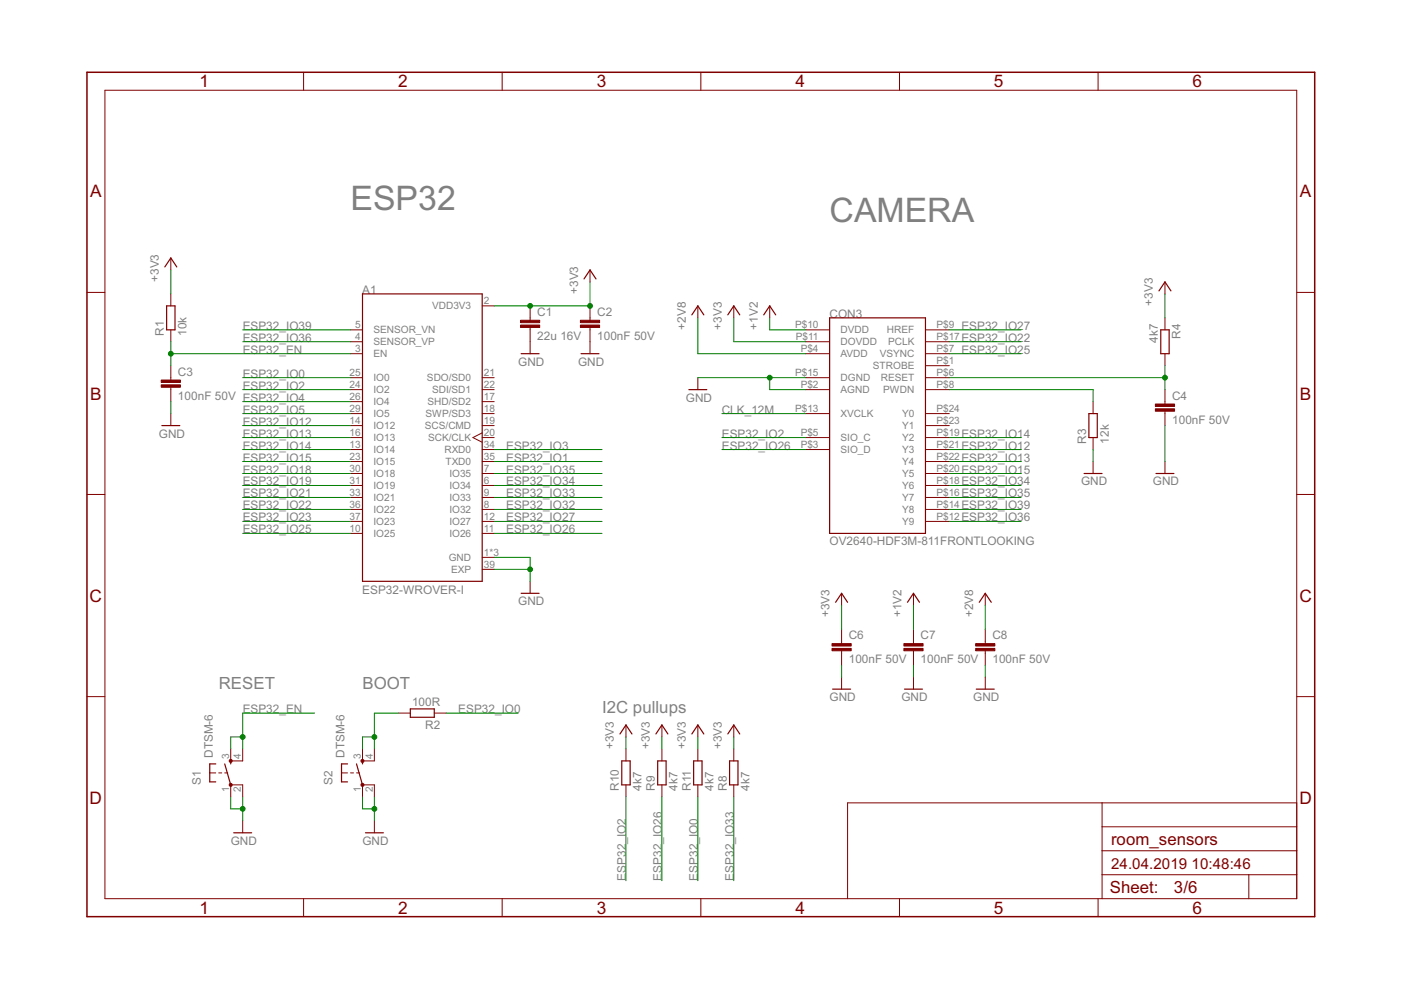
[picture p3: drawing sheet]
<svg xmlns="http://www.w3.org/2000/svg" width="297mm" height="210mm" viewBox="0 0 297 210" stroke-linecap="round" stroke-linejoin="round" font-family="sans-serif">
<g fill="none" stroke="#800000" stroke-width=".21">
<path d="M22.2 19.1h252.7v171.4h-252.7zM64.4 15.3v3.8M106.5 15.3v3.8M148.6 15.3v3.8M190.7 15.3v3.8M232.8 15.3v3.8M36.2 54.7v2.5M125.1 57.2v2.6M247 59.8v2.5M18.4 62h3.8M36.2 62.3v2.6M36.2 69.9v2.6"/>
<path d="M36.2 77.5v3.1M74.3 75h2.6M74.3 72.5h2.6M74.3 69.9h2.6M102.2 64.9h2.6M112.4 64.9v3M112.4 69.4v5.6M125.1 64.9v3M125.1 69.4v5.6M148 64.9v2.5M155.6 64.9v2.5M163.2 64.9v2.5"/>
<path d="M170.8 75h5.1M170.8 72.5h5.1M170.8 69.9h5.1M196.2 75h5.1M196.2 72.5h5.1M196.2 69.9h5.1M196.2 77.5h5.1M247 67.4v2.5M247 75v2.5M274.9 62h3.8M36.2 82.1v3.1M36.2 87.7v2.5"/>
<path d="M74.3 85.2h2.6M74.3 87.7h2.6M74.3 90.2h2.6M74.3 92.8h2.6M74.3 80.1h2.6M74.3 82.6h2.6M74.3 95.3h2.6M74.3 97.9h2.6M102.2 85.2h2.6M102.2 87.7h2.6M102.2 90.2h2.6M102.2 91.8l-1.9 1 1.9 1"/>
<path d="M102.2 92.8h2.6M102.2 80.1h2.6M102.2 82.6h2.6M102.2 95.3h2.6M102.2 97.9h2.6M148 80.1v2.5M170.8 87.7h5.1M170.8 92.8h5.1M170.8 80.1h5.1M170.8 82.6h5.1M170.8 95.3h5.1M196.2 87.7h5.1"/>
<path d="M196.2 90.2h5.1M196.2 92.8h5.1M196.2 80.1h5.1M196.2 82.6h5.1M196.2 95.3h5.1M196.2 97.9h5.1M231.8 85.2v2.5M231.8 92.8v2.5M231.8 97.9v2.5M247 82.6v3.1M247 87.2v3M247 97.9v2.5"/>
<path d="M18.4 104.8h3.8M74.3 100.4h2.6M74.3 102.9h2.6M74.3 105.5h2.6M74.3 108h2.6M74.3 110.6h2.6M74.3 113.1h2.6M102.2 118.2h2.6M102.2 100.4h2.6M102.2 102.9h2.6M102.2 105.5h2.6M102.2 108h2.6"/>
<path d="M102.2 110.6h2.6M102.2 113.1h2.6M196.2 100.4h5.1M196.2 102.9h5.1M196.2 105.5h5.1M196.2 108h5.1M196.2 110.6h5.1M274.9 104.8h3.8M102.2 120.7h2.6M112.4 123.3v2.5M178.4 125.8v2.5M178.4 133.4v3.1"/>
<path d="M178.4 138v3M193.7 125.8v2.5M193.7 133.4v3.1M193.7 138v3M208.9 125.8v2.5M208.9 133.4v3.1M208.9 138v3M18.4 147.7h3.8M48.9 158.8v2.5h2.6v-2.5M76.9 158.8v2.5h2.5v-2.5M84.5 151.2h2.5M92.1 151.2h2.5"/>
<path d="M132.7 153.7v2.6M132.7 158.8v2.5M140.3 153.7v2.6M140.3 158.8v2.5M148 153.7v2.6M148 158.8v2.5M155.6 153.7v2.6M155.6 158.8v2.5M178.4 143.6v2.5M193.7 143.6v2.5M208.9 143.6v2.5M274.9 147.7h3.8"/>
<path d="M44.5 163.9h1.2M46.4 163.9h.6M47.6 163.9h.7M48.9 169v-2.6h2.6v2.6M51.5 174v2.6M72.4 163.9h1.3M74.3 163.9h.7M75.6 163.9h.6M76.9 169v-2.6h2.5v2.6M79.4 174v2.6M132.7 166.4v2.6M140.3 166.4v2.6"/>
<path d="M148 166.4v2.6M155.6 166.4v2.6M233.7 170.2v20.3M233.7 175.3h41.2M274.9 170.2h-95.2v20.3M64.4 190.5v3.9M106.5 190.5v3.9M148.6 190.5v3.9M190.7 190.5v3.9M232.8 190.5v3.9M233.7 185.5h41.2M233.7 180.4h41.2"/>
<path d="M264.8 185.5v5"/>
</g>
<path d="M18.4 15.3h260.3v179.1h-260.3z" fill="none" stroke="#800000" stroke-width=".32"/>
<g fill="none" stroke="#800000" stroke-width=".25">
<path d="M34.9 56.6l1.3-1.9 1.3 1.9M123.8 59.1l1.3-1.9 1.3 1.9M35.3 64.9h1.8v5h-1.8zM76.9 62.3h25.3v61h-25.3zM110.5 75h3.8M123.2 75h3.8M146.7 66.8l1.3-1.9 1.2 1.9M154.3 66.8l1.3-1.9 1.2 1.9M161.9 66.8l1.3-1.9 1.3 1.9M175.9 67.4h20.3v45.7h-20.3zM245.7 61.7l1.3-1.9 1.3 1.9M246.1 69.9h1.8v5.1h-1.8z"/>
<path d="M34.3 90.2h3.8M146 82.6h3.9M230.9 87.7h1.7v5.1h-1.7zM229.8 100.4h3.9M245.1 100.4h3.8M110.5 125.8h3.8M177.2 127.7l1.2-1.9 1.3 1.9M192.4 127.7l1.3-1.9 1.2 1.9M207.6 127.7l1.3-1.9 1.3 1.9M87 150.3h5.1v1.8h-5.1zM131.4 155.6l1.3-1.9 1.3 1.9M139.1 155.6l1.2-1.9 1.3 1.9"/>
<path d="M146.7 155.6l1.3-1.9 1.2 1.9M154.3 155.6l1.3-1.9 1.2 1.9M176.5 146.1h3.8M191.8 146.1h3.8M207 146.1h3.8M45.7 162h-1.2v3.8h1.2M47.6 162l1.3 4.4M48.9 161.3v.7M49.6 176.6h3.8M73.7 162h-1.3v3.8h1.3M75.6 162l1.3 4.4M76.9 161.3v.7"/>
<path d="M77.5 176.6h3.8M131.8 161.3h1.8v5.1h-1.8zM139.4 161.3h1.8v5.1h-1.8zM147.1 161.3h1.7v5.1h-1.7zM154.7 161.3h1.8v5.1h-1.8z"/>
</g>
<g fill="#800000" stroke="#800000" stroke-width=".21">
<path d="M110.4 68.9h4v.5h-4z"/>
<path d="M110.4 67.9h4v.5h-4z"/>
<path d="M123.1 68.9h4v.5h-4z"/>
<path d="M123.1 67.9h4v.5h-4z"/>
<path d="M34.2 81.6h4v.5h-4z"/>
<path d="M34.2 80.6h4v.5h-4z"/>
<path d="M176.4 137.5h4.1v.5h-4.1z"/>
<path d="M176.4 136.5h4.1v.5h-4.1z"/>
<path d="M191.6 137.5h4.1v.5h-4.1z"/>
<path d="M191.6 136.5h4.1v.5h-4.1z"/>
<path d="M206.9 137.5h4v.5h-4z"/>
<path d="M206.9 136.5h4v.5h-4z"/>
<path d="M245 86.7h4v.5h-4z"/>
<path d="M245 85.7h4v.5h-4z"/>
</g>
<g fill="#800000" stroke="#800000" stroke-width=".21">
<path d="M76.6 166.2h.5v.4h-.5z" fill-rule="evenodd"/>
<path d="M76.6 161.1h.5v.5h-.5z" fill-rule="evenodd"/>
<circle cx="48.9" cy="166.4" r=".33"/>
<circle cx="48.9" cy="161.3" r=".33"/>
</g>
<g fill="none" stroke="#008000" stroke-width=".21">
<path d="M36.2 57.2v5.1M125.1 59.8v5.1h-20.3M36.2 72.5v5M36.2 75h38.1M51.5 72.5h22.8M51.5 69.9h22.8M148 67.4v7.6h22.8M155.6 67.4v5.1h15.2M163.2 67.4v2.5h7.6M201.3 72.5h15.2M201.3 75h15.2M201.3 69.9h15.2"/>
<path d="M247 62.3v5.1M247 77.5v5.1M36.2 85.2v2.5M51.5 80.1h22.8M51.5 82.6h22.8M51.5 92.8h22.8M51.5 85.2h22.8M51.5 87.7h22.8M51.5 90.2h22.8M51.5 95.3h22.8M51.5 97.9h22.8M104.8 95.3h22.8"/>
<path d="M104.8 97.9h22.8M148 80.1h22.8M153 92.8h17.8M153 87.7h17.8M153 95.3h17.8M163.2 80.1v2.5h7.6M201.3 82.6h30.5v2.6M201.3 80.1h45.7M201.3 92.8h15.2M201.3 95.3h15.2M201.3 97.9h15.2M231.8 95.3v2.6"/>
<path d="M247 90.2v7.7M51.5 100.4h22.8M51.5 102.9h22.8M51.5 105.5h22.8M51.5 108h22.8M51.5 110.6h22.8M51.5 113.1h22.8M104.8 118.2h7.6v5.1M104.8 100.4h22.8M104.8 102.9h22.8M104.8 105.5h22.8M104.8 108h22.8"/>
<path d="M104.8 110.6h22.8M104.8 113.1h22.8M201.3 100.4h15.2M201.3 102.9h15.2M201.3 105.5h15.2M201.3 108h15.2M201.3 110.6h15.2M104.8 120.7h7.6M178.4 128.3v5.1M193.7 128.3v5.1M208.9 128.3v5.1M51.5 156.3h-2.6v2.5"/>
<path d="M66.7 151.2h-15.2v7.6M79.4 156.3h-2.5v2.5M84.5 151.2h-5.1v7.6M94.6 151.2h15.3M132.7 156.3v2.5M140.3 156.3v2.5M148 156.3v2.5M155.6 156.3v2.5M178.4 141v2.6M193.7 141v2.6M208.9 141v2.6M48.9 169v2.5h2.6"/>
<path d="M51.5 169v5M76.9 169v2.5h2.5M79.4 169v5M132.7 169v17.7M140.3 169v17.7M148 169v17.7M155.6 169v17.7"/>
</g>
<g fill="#008000" stroke="#008000" stroke-width=".21">
<circle cx="125.1" cy="64.9" r=".51"/>
<circle cx="112.4" cy="64.9" r=".51"/>
<circle cx="51.5" cy="171.5" r=".51"/>
<circle cx="79.4" cy="171.5" r=".51"/>
<circle cx="112.4" cy="120.7" r=".51"/>
<circle cx="163.2" cy="80.1" r=".51"/>
<circle cx="36.2" cy="75" r=".51"/>
<circle cx="51.5" cy="156.3" r=".51"/>
<circle cx="79.4" cy="156.3" r=".51"/>
<circle cx="247" cy="80.1" r=".51"/>
</g>
<g font-size="8" fill="#808080">
<text x="74.3" y="44.5">ESP32</text>
<text x="175.9" y="47.1">CAMERA</text>
</g>
<g font-size="4.1" fill="#800000">
<text x="42.3" y="18.5">1</text>
<text x="84.4" y="18.5">2</text>
<text x="126.5" y="18.5">3</text>
<text x="168.6" y="18.5">4</text>
<text x="210.7" y="18.5">5</text>
<text x="252.9" y="18.5">6</text>
<text x="19.1" y="41.9">A</text>
<text x="275.6" y="41.9">A</text>
<text x="19.1" y="84.7">B</text>
<text x="275.6" y="84.7">B</text>
<text x="19" y="127.6">C</text>
<text x="275.5" y="127.6">C</text>
<text x="19" y="170.4">D</text>
<text x="275.5" y="170.4">D</text>
<text x="42.3" y="193.7">1</text>
<text x="84.4" y="193.7">2</text>
<text x="126.5" y="193.7">3</text>
<text x="168.6" y="193.7">4</text>
<text x="210.7" y="193.7">5</text>
<text x="252.9" y="193.7">6</text>
</g>
<g font-size="4" fill="#808080">
<text x="46.4" y="146.1">RESET</text>
<text x="76.8" y="146.1">BOOT</text>
<text x="127.6" y="151.2">I2C pullups</text>
</g>
<g font-size="4" fill="#800000">
<text x="235.6" y="179.1">room_sensors</text>
<text x="235.3" y="189.4">Sheet:</text>
<text x="248.9" y="189.3">3/6</text>
</g>
<g font-size="3.6" fill="#800000">
<text x="235.6" y="184.2">24.04.2019</text>
<text x="252.6" y="184.2">10:48:46</text>
</g>
<g font-size="2.8" fill="#808080">
<text x="33.7" y="59.8" transform="rotate(-90 33.7 59.8)">+3V3</text>
<text x="76.8" y="62.2">A1</text>
<text x="122.6" y="62.3" transform="rotate(-90 122.6 62.3)">+3V3</text>
<text x="244.5" y="64.8" transform="rotate(-90 244.5 64.8)">+3V3</text>
<text x="34.7" y="71.2" transform="rotate(-90 34.7 71.2)">R1</text>
<text x="39.5" y="71.2" transform="rotate(-90 39.5 71.2)">10k</text>
<text x="51.5" y="69.9">ESP32_IO39</text>
<text x="113.9" y="67">C1</text>
<text x="126.6" y="67">C2</text>
<text x="145.4" y="69.9" transform="rotate(-90 145.4 69.9)">+2V8</text>
<text x="153" y="69.9" transform="rotate(-90 153 69.9)">+3V3</text>
<text x="160.7" y="69.9" transform="rotate(-90 160.7 69.9)">+1V2</text>
<text x="175.9" y="67.4">CON3</text>
<text x="203.8" y="69.9">ESP32_IO27</text>
<text x="250.3" y="71.9" transform="rotate(-90 250.3 71.9)">R4</text>
<text x="51.5" y="75">ESP32_EN</text>
<text x="51.5" y="72.5">ESP32_IO36</text>
<text x="109.9" y="77.5">GND</text>
<text x="113.9" y="72.1">22u 16V</text>
<text x="122.6" y="77.5">GND</text>
<text x="126.6" y="72.1">100nF 50V</text>
<text x="203.8" y="72.5">ESP32_IO22</text>
<text x="203.8" y="75">ESP32_IO25</text>
<text x="245.5" y="72.7" transform="rotate(-90 245.5 72.7)">4k7</text>
<text x="37.7" y="79.7">C3</text>
<text x="51.5" y="82.6">ESP32_IO2</text>
<text x="51.5" y="80.1">ESP32_IO0</text>
<text x="37.7" y="84.8">100nF 50V ESP32_IO4</text>
<text x="51.5" y="87.7">ESP32_IO5</text>
<text x="145.4" y="85.2">GND</text>
<text x="153" y="87.7">CLK_12M</text>
<text x="248.5" y="89.9">100nF 50V</text>
<text x="248.5" y="84.8">C4</text>
<text x="33.7" y="92.8">GND</text>
<text x="51.5" y="90.2">ESP32_IO12</text>
<text x="51.5" y="92.8">ESP32_IO13</text>
<text x="51.5" y="95.3">ESP32_IO14</text>
<text x="107.3" y="95.3">ESP32_IO3</text>
<text x="153" y="92.8">ESP32_IO2</text>
<text x="153" y="95.3">ESP32_IO26</text>
<text x="203.8" y="95.3">ESP32_IO12</text>
<text x="203.8" y="92.8">ESP32_IO14</text>
<text x="230.3" y="94" transform="rotate(-90 230.3 94)">R3</text>
<text x="235.1" y="94" transform="rotate(-90 235.1 94)">12k</text>
<text x="51.5" y="97.9">ESP32_IO15</text>
<text x="51.5" y="100.4">ESP32_IO18</text>
<text x="107.3" y="100.4">ESP32_IO35</text>
<text x="107.3" y="97.9">ESP32_IO1</text>
<text x="203.8" y="97.9">ESP32_IO13</text>
<text x="203.8" y="100.4">ESP32_IO15</text>
<text x="51.5" y="102.9">ESP32_IO19</text>
<text x="51.5" y="105.5">ESP32_IO21</text>
<text x="107.3" y="102.9">ESP32_IO34</text>
<text x="107.3" y="105.5">ESP32_IO33</text>
<text x="203.8" y="105.5">ESP32_IO35</text>
<text x="203.8" y="102.9">ESP32_IO34</text>
<text x="229.2" y="102.9">GND</text>
<text x="244.5" y="102.9">GND</text>
<text x="51.5" y="108">ESP32_IO22</text>
<text x="51.5" y="110.6">ESP32_IO23</text>
<text x="51.5" y="113.1">ESP32_IO25</text>
<text x="107.3" y="108">ESP32_IO32</text>
<text x="107.3" y="110.6">ESP32_IO27</text>
<text x="107.3" y="113.1">ESP32_IO26</text>
<text x="203.8" y="108">ESP32_IO39</text>
<text x="203.8" y="110.6">ESP32_IO36</text>
<text x="175.9" y="115.6">OV2640-HDF3M-811FRONTLOOKING</text>
<text x="76.8" y="125.9">ESP32-WROVER-I</text>
<text x="109.9" y="128.3">GND</text>
<text x="175.9" y="130.9" transform="rotate(-90 175.9 130.9)">+3V3</text>
<text x="191.1" y="130.9" transform="rotate(-90 191.1 130.9)">+1V2</text>
<text x="206.4" y="130.9" transform="rotate(-90 206.4 130.9)">+2V8</text>
<text x="180" y="135.6">C6</text>
<text x="195.2" y="135.6">C7</text>
<text x="210.4" y="135.6">C8</text>
<text x="180" y="140.6">100nF 50V</text>
<text x="195.2" y="140.6">100nF 50V</text>
<text x="210.4" y="140.6">100nF 50V</text>
<text x="87.4" y="149.7">100R</text>
<text x="175.9" y="148.6">GND</text>
<text x="191.1" y="148.6">GND</text>
<text x="206.4" y="148.6">GND</text>
<text x="51.5" y="151.2">ESP32_EN</text>
<text x="90.2" y="154.5">R2</text>
<text x="97.2" y="151.2">ESP32_IO0</text>
<text x="45.1" y="160.7" transform="rotate(-90 45.1 160.7)">DTSM-6</text>
<text x="73" y="160.7" transform="rotate(-90 73 160.7)">DTSM-6</text>
<text x="130.2" y="158.8" transform="rotate(-90 130.2 158.8)">+3V3</text>
<text x="137.8" y="158.8" transform="rotate(-90 137.8 158.8)">+3V3</text>
<text x="145.4" y="158.8" transform="rotate(-90 145.4 158.8)">+3V3</text>
<text x="153" y="158.8" transform="rotate(-90 153 158.8)">+3V3</text>
<text x="42.6" y="166.4" transform="rotate(-90 42.6 166.4)">S1</text>
<text x="70.5" y="166.4" transform="rotate(-90 70.5 166.4)">S2</text>
<text x="131.2" y="167.7" transform="rotate(-90 131.2 167.7)">R10</text>
<text x="136" y="167.7" transform="rotate(-90 136 167.7)">4k7</text>
<text x="138.8" y="167.7" transform="rotate(-90 138.8 167.7)">R9</text>
<text x="143.6" y="167.7" transform="rotate(-90 143.6 167.7)">4k7</text>
<text x="146.5" y="167.7" transform="rotate(-90 146.5 167.7)">R11</text>
<text x="151.3" y="167.7" transform="rotate(-90 151.3 167.7)">4k7</text>
<text x="154.1" y="167.7" transform="rotate(-90 154.1 167.7)">R8</text>
<text x="158.9" y="167.7" transform="rotate(-90 158.9 167.7)">4k7</text>
<text x="48.9" y="179.1">GND</text>
<text x="76.8" y="179.1">GND</text>
<text x="132.7" y="186.7" transform="rotate(-90 132.7 186.7)">ESP32_IO2</text>
<text x="140.3" y="186.7" transform="rotate(-90 140.3 186.7)">ESP32_IO26</text>
<text x="148" y="186.7" transform="rotate(-90 148 186.7)">ESP32_IO0</text>
<text x="155.6" y="186.7" transform="rotate(-90 155.6 186.7)">ESP32_IO33</text>
</g>
<g font-size="2.4" fill="#808080">
<text x="91.6" y="65.6">VDD3V3</text>
<text x="102.6" y="64.5">2</text>
<text x="75.3" y="69.6">5</text>
<text x="79.2" y="70.7">SENSOR_VN</text>
<text x="168.6" y="69.6">P$10</text>
<text x="178.2" y="70.7">DVDD</text>
<text x="188" y="70.7">HREF</text>
<text x="198.5" y="69.6">P$9</text>
<text x="75.3" y="74.6">3</text>
<text x="75.3" y="72.1">4</text>
<text x="79.2" y="75.8">EN</text>
<text x="79.2" y="73.2">SENSOR_VP</text>
<text x="168.7" y="72.1">P$11</text>
<text x="169.8" y="74.6">P$4</text>
<text x="178.2" y="75.8">AVDD</text>
<text x="178.2" y="73.2">DOVDD</text>
<text x="186.5" y="75.8">VSYNC</text>
<text x="188.3" y="73.2">PCLK</text>
<text x="198.5" y="77.2">P$1</text>
<text x="198.5" y="74.6">P$7</text>
<text x="198.5" y="72.1">P$17</text>
<text x="74.1" y="79.7">25</text>
<text x="74.1" y="82.3">24</text>
<text x="79.2" y="80.8">IO0</text>
<text x="79.2" y="83.4">IO2</text>
<text x="90.5" y="80.8">SDO/SD0</text>
<text x="91.6" y="83.4">SDI/SD1</text>
<text x="102.6" y="79.7">21</text>
<text x="102.6" y="82.3">22</text>
<text x="168.6" y="79.7">P$15</text>
<text x="169.8" y="82.3">P$2</text>
<text x="178.2" y="83.4">AGND</text>
<text x="178.2" y="80.8">DGND</text>
<text x="185.1" y="78.3">STROBE</text>
<text x="186.8" y="80.8">RESET</text>
<text x="187.2" y="83.4">PWDN</text>
<text x="198.5" y="79.7">P$6</text>
<text x="198.5" y="82.3">P$8</text>
<text x="74.1" y="84.8">26</text>
<text x="74.1" y="87.3">29</text>
<text x="74.1" y="89.9">14</text>
<text x="79.2" y="85.9">IO4</text>
<text x="79.2" y="88.5">IO5</text>
<text x="90.2" y="88.5">SWP/SD3</text>
<text x="90.7" y="85.9">SHD/SD2</text>
<text x="102.6" y="84.8">17</text>
<text x="102.6" y="87.3">18</text>
<text x="102.6" y="89.9">19</text>
<text x="168.6" y="87.3">P$13</text>
<text x="178.2" y="88.5">XVCLK</text>
<text x="191.3" y="88.5">Y0</text>
<text x="198.5" y="89.9">P$23</text>
<text x="198.5" y="87.3">P$24</text>
<text x="74.1" y="92.4">16</text>
<text x="74.1" y="95">13</text>
<text x="79.2" y="91">IO12</text>
<text x="79.2" y="93.5">IO13</text>
<text x="90.1" y="91">SCS/CMD</text>
<text x="90.8" y="93.5">SCK/CLK</text>
<text x="102.6" y="92.4">20</text>
<text x="102.6" y="95">34</text>
<text x="169.8" y="95">P$3</text>
<text x="169.8" y="92.4">P$5</text>
<text x="178.2" y="93.5">SIO_C</text>
<text x="191.3" y="93.5">Y2</text>
<text x="191.3" y="91">Y1</text>
<text x="198.5" y="92.4">P$19</text>
<text x="198.5" y="95">P$21</text>
<text x="74.1" y="97.5">23</text>
<text x="74.1" y="100">30</text>
<text x="79.2" y="96.1">IO14</text>
<text x="79.2" y="98.6">IO15</text>
<text x="79.2" y="101.2">IO18</text>
<text x="94.2" y="96.1">RXD0</text>
<text x="94.5" y="98.6">TXD0</text>
<text x="95.3" y="101.2">IO35</text>
<text x="102.6" y="97.5">35</text>
<text x="102.6" y="100">7</text>
<text x="178.2" y="96.1">SIO_D</text>
<text x="191.3" y="101.2">Y5</text>
<text x="191.3" y="96.1">Y3</text>
<text x="191.3" y="98.6">Y4</text>
<text x="198.5" y="100">P$20</text>
<text x="198.5" y="97.5">P$22</text>
<text x="74.1" y="102.6">31</text>
<text x="74.1" y="105.1">33</text>
<text x="74.1" y="107.7">36</text>
<text x="79.2" y="103.7">IO19</text>
<text x="79.2" y="106.2">IO21</text>
<text x="95.3" y="106.2">IO33</text>
<text x="95.3" y="103.7">IO34</text>
<text x="102.6" y="107.7">8</text>
<text x="102.6" y="105.1">9</text>
<text x="102.6" y="102.6">6</text>
<text x="191.3" y="106.2">Y7</text>
<text x="191.3" y="103.7">Y6</text>
<text x="198.5" y="107.7">P$14</text>
<text x="198.5" y="105.1">P$16</text>
<text x="198.5" y="102.6">P$18</text>
<text x="74.1" y="110.2">37</text>
<text x="74.1" y="112.7">10</text>
<text x="79.2" y="108.8">IO22</text>
<text x="79.2" y="111.3">IO23</text>
<text x="79.2" y="113.9">IO25</text>
<text x="95.3" y="113.9">IO26</text>
<text x="95.3" y="111.3">IO27</text>
<text x="95.3" y="108.8">IO32</text>
<text x="102.6" y="112.7">11</text>
<text x="102.6" y="110.2">12</text>
<text x="191.3" y="111.3">Y9</text>
<text x="191.3" y="108.8">Y8</text>
<text x="198.5" y="110.2">P$12</text>
<text x="95.1" y="118.9">GND</text>
<text x="102.6" y="117.8">1*3</text>
<text x="95.7" y="121.5">EXP</text>
<text x="102.6" y="120.4">39</text>
<text x="48.6" y="161" transform="rotate(-90 48.6 161)">3</text>
<text x="51.1" y="161" transform="rotate(-90 51.1 161)">4</text>
<text x="76.5" y="161" transform="rotate(-90 76.5 161)">3</text>
<text x="79" y="161" transform="rotate(-90 79 161)">4</text>
<text x="48.6" y="168" transform="rotate(-90 48.6 168)">1</text>
<text x="51.1" y="168" transform="rotate(-90 51.1 168)">2</text>
<text x="76.5" y="168" transform="rotate(-90 76.5 168)">1</text>
<text x="79" y="168" transform="rotate(-90 79 168)">2</text>
</g>
</svg>
